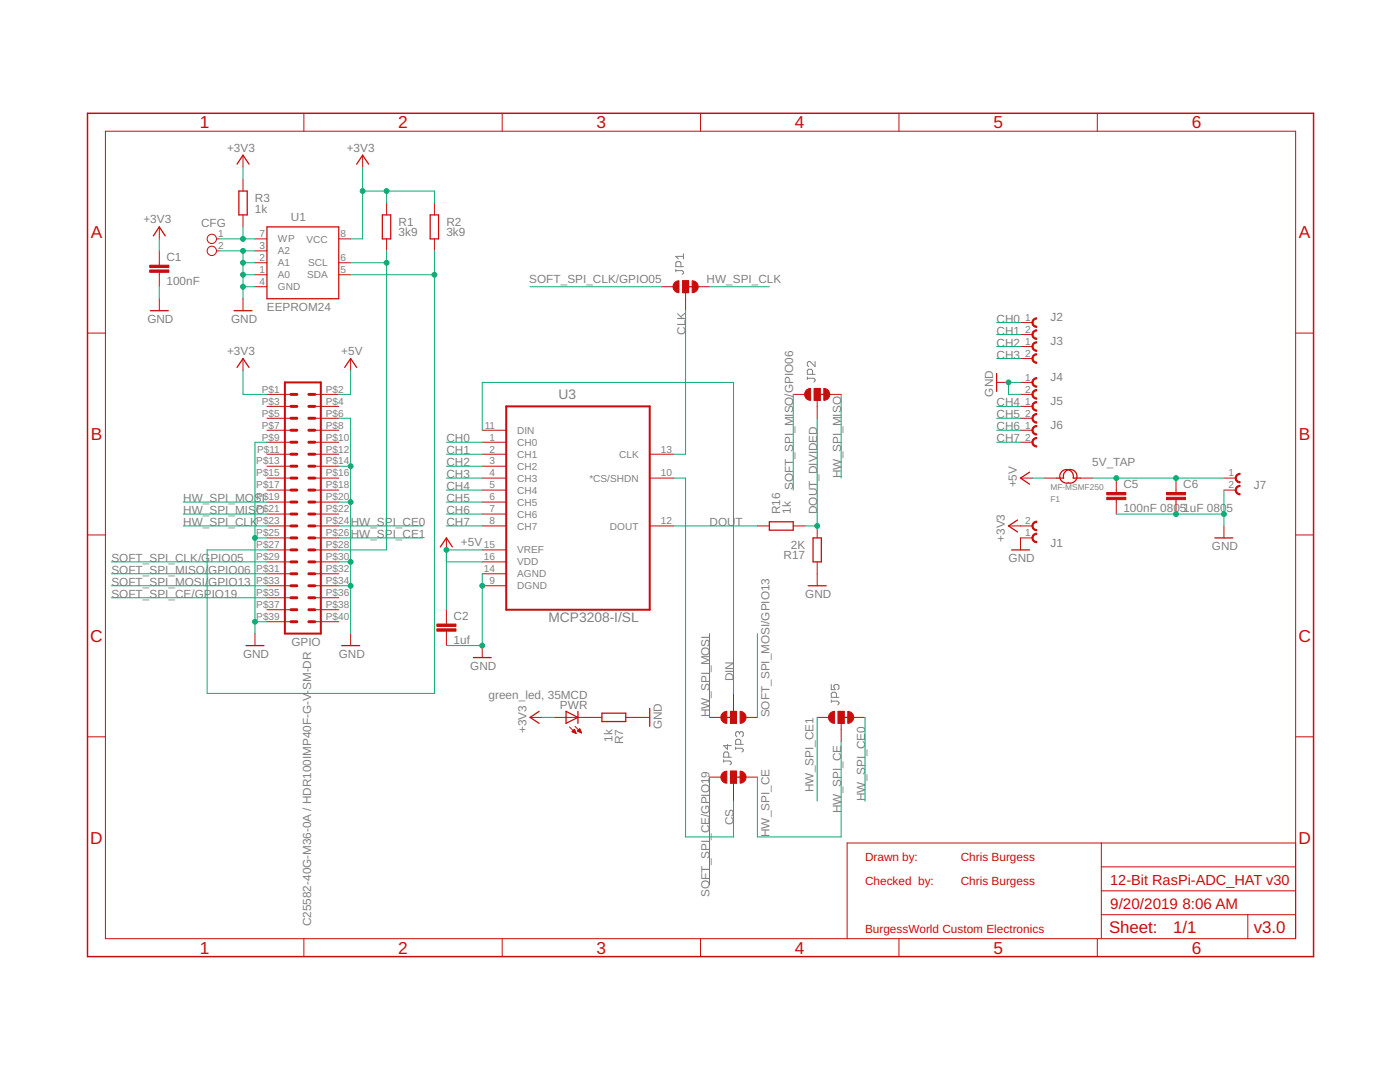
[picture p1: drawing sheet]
<svg xmlns="http://www.w3.org/2000/svg" width="279mm" height="216mm" viewBox="0 0 279 216" stroke-linecap="round" stroke-linejoin="round" font-family="sans-serif">
<g fill="none" stroke="#808080" stroke-width=".2">
<path d="M134.9 54h1.2l.3 .3v.2l-.3 .3M134.9 53.7v.6M135.9 53.2v-.7l-.3-.3h-.5l-.2 .3v.7h1.5M136.4 50.7v1M136.4 51.2h-1.5l.5 .5M161.1 75.5h1.3l.3 .2v.3l-.3 .2M161.1 75.2v.5M162.2 74.7v-.8l-.3-.2h-.5l-.3 .2v.8h1.6M162.7 72.1v1.1l-1.1-1.1h-.2l-.3 .3v.5l.3 .3M165.9 139.9h1.3l.2 .3v.2l-.2 .3M165.9 136.6v1h.8l-.3-.5v-.3l.3-.2h.5l.2 .2v.6l-.2 .2M165.9 139.7v.5"/>
<path d="M166.9 139.1v-.7l-.2-.3h-.5l-.3 .3v.7h1.5M144.4 151.8h1.3l.2 .3v.3l-.2 .2M144.4 151.6v.5M145.2 148.5v1l-.8-.7h1.5M145.4 151.1v-.8l-.2-.2h-.5l-.3 .2v.8h1.5M146.8 149.3h1.3l.2 .3v.2l-.2 .3M146.8 149.1v.5M147.6 146.2l.2-.2h.3l.2 .2v.5l-.2 .3M147.6 146.2l-.3-.2h-.2l-.3 .2v.5l.3 .3M147.6 146.2v.3M147.8 148.5v-.7l-.2-.3h-.5l-.3 .3v.7h1.5"/>
</g>
<g fill="none" stroke="#c90d0c" stroke-width=".2">
<path d="M21 26.2h237.6v161.1h-237.6zM48.5 31v2.3M48.5 35.7v2.4M60.6 22.6v3.6M72.4 31v2.3M100.2 22.6v3.6M139.8 22.6v3.6M179.4 22.6v3.6M219 22.6v3.6M31.8 45.3v2.4M31.8 50.1v2.8M31.8 54.4v2.8"/>
<path d="M31.8 59.6v2.4M43.2 47.7h.5M43.2 50.1h.5M48.5 42.9v2.4M48.5 59.6v2.4M50.9 47.7h2.4M50.9 57.2h2.4M50.9 52.4h2.4M50.9 54.8h2.4M50.9 50.1h2.4M67.6 47.7h2.4M67.6 52.4h2.4"/>
<path d="M67.6 54.8h2.4M77.2 40.5v2.4M77.2 47.7v2.4M86.7 40.5v2.4M86.7 47.7v2.4M132.1 57.2h2.4M136.2 56h1.2v2.4h-1.2zM136.8 58.4v3.6M139.2 57.2h2.4M17.5 66.5h3.5M48.5 71.5v2.4M53.3 78.7h4.8"/>
<path d="M62.8 78.7h4.8M70 71.5v2.4M158.3 78.7h2.4M162.5 77.5h1.2v2.4h-1.2zM163.1 79.9v3.6M165.5 78.7h2.4M198.9 76.3h2.4M203.7 64.4h2.4M203.7 66.8h2.4M203.7 69.2h2.4M203.7 71.5h2.4M203.7 76.3h2.4"/>
<path d="M203.7 78.7h2.4M258.6 66.5h3.5M53.3 95.4h4.8M53.3 81.1h4.8M53.3 83.5h4.8M53.3 85.9h4.8M53.3 88.2h4.8M53.3 97.8h4.8M53.3 90.6h4.8M53.3 93h4.8M62.8 95.4h4.8M62.8 81.1h4.8"/>
<path d="M62.8 83.5h4.8M62.8 85.9h4.8M62.8 88.2h4.8M62.8 97.8h4.8M62.8 90.6h4.8M62.8 93h4.8M96.2 95.4h4.8M96.2 85.9h4.8M96.2 88.2h4.8M96.2 97.8h4.8M96.2 90.6h4.8M96.2 93h4.8"/>
<path d="M129.7 95.4h4.8M129.7 90.6h4.8M203.7 95.4h2.4M203.7 81.1h2.4M203.7 83.5h2.4M203.7 85.9h2.4M203.7 88.2h2.4M208.4 95.4h2.4M215.6 95.4h2.4M222.8 95.4v2.9M222.8 99.7v2.9M234.7 95.4v2.9"/>
<path d="M234.7 99.7v2.9M244.3 95.4h2.3M244.3 97.8h2.3M17.5 106.7h3.5M53.3 104.9h4.8M53.3 107.3h4.8M53.3 100.2h4.8M53.3 102.6h4.8M53.3 109.7h4.8M53.3 112.1h4.8M53.3 114.5h4.8M53.3 116.9h4.8"/>
<path d="M53.3 119.3h4.8M62.8 104.9h4.8M62.8 107.3h4.8M62.8 100.2h4.8M62.8 102.6h4.8M62.8 109.7h4.8M62.8 112.1h4.8M62.8 114.5h4.8M62.8 116.9h4.8M62.8 119.3h4.8M89.1 107.3v2.4M96.2 104.9h4.8"/>
<path d="M96.2 100.2h4.8M96.2 102.6h4.8M96.2 109.7h4.8M96.2 112.1h4.8M96.2 114.5h4.8M96.2 116.9h4.8M129.7 104.9h4.8M151.2 104.9h2.3M158.3 104.9h2.4M163.1 104.9v2.4M163.1 112.1v4.8M201.3 104.9h4.8"/>
<path d="M206.1 107.3h-2.4v2.4M244.3 104.9v2.4M258.6 106.7h3.5M50.9 126.4v2.4M53.3 121.7h4.8M53.3 124.1h4.8M62.8 121.7h4.8M62.8 124.1h4.8M70 126.4v2.4M89.1 121.7v2.8M89.1 126v2.8M96.2 128.8v2.4"/>
<path d="M146.4 138.4v3.5M17.5 147h3.5M105.8 143.2h2.4M110.6 143.2h9.5M113.7 145.1l1.3 1.3M114.2 146l.4-.5 .4 .9zM114.2 146h.6M114.3 146.1h.6M114.3 145.8h.5M114.4 145.7h.3M114.5 145.6h.2M114.6 146.2h.3"/>
<path d="M114.7 144.9l1.4 1.3M114.8 146.3h.2M115.2 145.9l.5-.5 .4 .8zM115.3 145.8h.6M115.4 145.7h.4M115.4 146h.5M115.5 145.6h.3M115.6 145.5h.1M115.7 146.1h.3M115.9 146.2h.1M124.9 143.2h4.8M141.6 143.2h2.4"/>
<path d="M141.6 155.1h2.4M145.8 141.9h1.2v2.4h-1.2zM145.8 153.9h1.2v2.4h-1.2zM146.4 156.3v3.6M148.8 143.2h2.4M148.8 155.1h2.4M163.1 143.2h2.4M167.3 141.9h1.2v2.4h-1.2zM167.9 144.3v3.6M170.2 143.2h2.4M258.6 147h3.5M219.8 168.2v19.1"/>
<path d="M219.8 177.8h38.8M219.8 173h38.8M258.6 168.2h-89.5v19.1M60.6 187.3v3.6M100.2 187.3v3.6M139.8 187.3v3.6M179.4 187.3v3.6M219 187.3v3.6M219.8 182.5h38.8M249 182.5v4.8"/>
<circle cx="42.3" cy="50.1" r=".93"/>
<circle cx="42.3" cy="47.7" r=".93"/>
</g>
<path d="M17.5 22.6h244.6v168.3h-244.6z" fill="none" stroke="#c90d0c" stroke-width=".3"/>
<g fill="none" stroke="#c90d0c" stroke-width=".25">
<path d="M47.3 32.7l1.2-1.7 1.2 1.7M47.7 38.1h1.6v4.8h-1.6zM71.2 32.7l1.2-1.7 1.2 1.7M30.6 47.1l1.2-1.8 1.2 1.8M53.3 45.3h14.3v14.3h-14.3zM76.3 42.9h1.7v4.8h-1.7zM85.9 42.9h1.6v4.8h-1.6zM136.8 57.2h2.4M30 62h3.6M46.7 62h3.6M47.3 73.3l1.2-1.8 1.2 1.8M68.8 73.3l1.2-1.8 1.2 1.8"/>
<path d="M163.1 78.7h2.4M198.9 74.5v3.6M205.5 94.2l-1.8 1.2 1.8 1.2M210.8 95.4h1.5a1.36 1.36 0 0 1 1.2-1.7 1.36 1.36 0 0 1 1.4 1.5 1.36 1.36 0 0 1-1.7 1.2 1.36 1.36 0 0 1-1.7-1.3 1.36 1.36 0 0 1 1.5-1.4 1.36 1.36 0 0 1 1.2 1.7h1.4M87.9 109.1l1.2-1.8 1.2 1.8M153.5 104.1h4.8v1.7h-4.8zM161.3 116.9h3.6M162.3 107.3h1.6v4.8h-1.6zM201.9 109.7h3.6M203.1 103.8l-1.8 1.1 1.8 1.3M242.5 107.3h3.5M49.1 128.8h3.6"/>
<path d="M68.2 128.8h3.6M94.5 131.2h3.5M107.6 141.9l-1.8 1.3 1.8 1.1M113 141.9l2.3 1.3-2.3 1.1zM115.3 141.9v2.4M120.1 142.3h4.8v1.7h-4.8zM129.7 141.4v3.5M144 143.2h2.4M146.4 155.1h2.4M167.9 143.2h2.3"/>
</g>
<g fill="#c90d0c" stroke="#c90d0c" stroke-width=".2">
<path d="M29.9 53.9h3.8v.4h-3.8z"/>
<path d="M29.9 52.9h3.8v.5h-3.8z"/>
<path d="M87.2 125.5h3.8v.4h-3.8z"/>
<path d="M87.2 124.5h3.8v.5h-3.8z"/>
<path d="M220.9 99.2h3.8v.5h-3.8z"/>
<path d="M220.9 98.3h3.8v.4h-3.8z"/>
<path d="M232.8 99.2h3.8v.5h-3.8z"/>
<path d="M232.8 98.3h3.8v.4h-3.8z"/>
<path d="M136.2 56h1.2v2.4h-1.2z"/>
<path d="M162.5 77.5h1.2v2.4h-1.2z"/>
<path d="M145.8 142h1.2v2.3h-1.2z"/>
<path d="M145.8 153.9h1.2v2.4h-1.2z"/>
<path d="M167.3 142h1.2v2.3h-1.2z"/>
</g>
<g fill="#c90d0c" stroke="#c90d0c" stroke-width=".2">
<path d="M206.3 63.6l.5-.2h.1v.2a.72 .72 0 0 0-.7 .8 .72 .72 0 0 0 .7 .7v.2a.94 .94 0 0 1-.9-.6 .94 .94 0 0 1 .3-1.1z" fill-rule="evenodd"/>
<path d="M206.1 66.2l.7-.4h.1v.2a.72 .72 0 0 0-.7 .8 .72 .72 0 0 0 .7 .7v.2a.95 .95 0 0 1-.8-1.5z" fill-rule="evenodd"/>
<path d="M206.3 68.4l.6-.2v.2a.72 .72 0 0 0-.7 .8 .72 .72 0 0 0 .7 .7v.2a.96 .96 0 0 1-.9-.6 .96 .96 0 0 1 .3-1.1z" fill-rule="evenodd"/>
<path d="M206.3 70.8l.6-.2v.2a.71 .71 0 0 0-.7 .7 .71 .71 0 0 0 .7 .7v.3a.96 .96 0 0 1-.9-.6 .96 .96 0 0 1 .3-1.1z" fill-rule="evenodd"/>
<path d="M206.3 75.6l.5-.2h.1v.2a.72 .72 0 0 0-.7 .7 .72 .72 0 0 0 .7 .7v.3a.94 .94 0 0 1-.9-.6 .94 .94 0 0 1 .3-1.1z" fill-rule="evenodd"/>
<path d="M206.3 78l.6-.3v.3a.72 .72 0 0 0-.7 .7 .72 .72 0 0 0 .7 .7v.3a.95 .95 0 0 1-.9-.7 .95 .95 0 0 1 .3-1z" fill-rule="evenodd"/>
<path d="M206.3 80.3l.6-.2v.3a.72 .72 0 0 0-.7 .7 .72 .72 0 0 0 .7 .7v.2a.96 .96 0 0 1-.9-.6 .96 .96 0 0 1 .3-1.1z" fill-rule="evenodd"/>
<path d="M206.3 82.7l.6-.2v.3a.71 .71 0 0 0-.7 .7 .71 .71 0 0 0 .7 .7v.2a.96 .96 0 0 1-.9-.6 .96 .96 0 0 1 .3-1.1z" fill-rule="evenodd"/>
<path d="M206.3 85.1l.5-.2h.1v.2a.72 .72 0 0 0-.7 .8 .72 .72 0 0 0 .7 .7v.2a.94 .94 0 0 1-.9-.6 .94 .94 0 0 1 .3-1.1z" fill-rule="evenodd"/>
<path d="M206.1 87.7l.7-.4h.1v.2a.72 .72 0 0 0-.7 .7 .72 .72 0 0 0 .7 .8v.2a.95 .95 0 0 1-.8-1.5z" fill-rule="evenodd"/>
<path d="M246.8 94.7l.5-.3h.2v.3a.72 .72 0 0 0-.7 .7 .72 .72 0 0 0 .7 .7v.3a.94 .94 0 0 1-.9-.7 .94 .94 0 0 1 .2-1z" fill-rule="evenodd"/>
<path d="M246.7 97.3l.6-.5h.2v.3a.72 .72 0 0 0-.7 .7 .72 .72 0 0 0 .7 .7v.2a.95 .95 0 0 1-.8-1.4z" fill-rule="evenodd"/>
<path d="M206.1 106.8l.7-.4h.1v.2a.72 .72 0 0 0-.7 .7 .72 .72 0 0 0 .7 .8v.2a.95 .95 0 0 1-.8-1.5z" fill-rule="evenodd"/>
<path d="M206.3 104.2l.6-.2v.2a.71 .71 0 0 0-.7 .8 .71 .71 0 0 0 .7 .7v.2a.94 .94 0 0 1-.9-.6 .94 .94 0 0 1 .3-1.1z" fill-rule="evenodd"/>
<path d="M138.1 56a1.19 1.19 0 0 1 1.2 1.2 1.19 1.19 0 0 1-1.2 1.2z" fill-rule="evenodd"/>
<path d="M134.6 56.4l.5-.3 .4-.1v2.4a1.19 1.19 0 0 1-1.1-.7 1.19 1.19 0 0 1 .2-1.3z" fill-rule="evenodd"/>
<path d="M164.4 77.5a1.19 1.19 0 0 1 1.2 1.2 1.19 1.19 0 0 1-1.2 1.2z" fill-rule="evenodd"/>
<path d="M160.9 77.9l.5-.3 .4-.1v2.4a1.2 1.2 0 0 1-1.1-.7 1.2 1.2 0 0 1 .2-1.3z" fill-rule="evenodd"/>
<path d="M144.2 142.3l.9-.4v2.4a1.19 1.19 0 0 1-1.1-.7 1.19 1.19 0 0 1 .2-1.3z" fill-rule="evenodd"/>
<path d="M147.7 141.9a1.2 1.2 0 0 1 1.2 1.2 1.2 1.2 0 0 1-1.2 1.2z" fill-rule="evenodd"/>
<path d="M147.7 153.9a1.2 1.2 0 0 1 1.2 1.2 1.2 1.2 0 0 1-1.2 1.2z" fill-rule="evenodd"/>
<path d="M144.2 154.3l.4-.4h.5v2.4a1.19 1.19 0 0 1-1.1-.7 1.19 1.19 0 0 1 .2-1.3z" fill-rule="evenodd"/>
<path d="M169.2 141.9a1.2 1.2 0 0 1 1.2 1.2 1.2 1.2 0 0 1-1.2 1.2z" fill-rule="evenodd"/>
<path d="M165.7 142.3l.4-.3 .5-.1v2.4a1.19 1.19 0 0 1-1.1-.7 1.19 1.19 0 0 1 .2-1.3z" fill-rule="evenodd"/>
</g>
<path d="M56.9 76.3h7.1v50.1h-7.1zM101 81.1h28.7v40.6h-28.7z" fill="none" stroke="#c90d0c" stroke-width=".4"/>
<g fill="none" stroke="#c90d0c" stroke-width=".59">
<path d="M58.1 78.7h1.1M61.6 78.7h1.2M58.1 83.5h1.1M58.1 81.1h1.1M58.1 88.2h1.1M58.1 85.9h1.1M58.1 95.4h1.1M58.1 93h1.1M58.1 90.6h1.1M58.1 97.8h1.1M61.6 83.5h1.2M61.6 81.1h1.2"/>
<path d="M61.6 88.2h1.2M61.6 85.9h1.2M61.6 95.4h1.2M61.6 93h1.2M61.6 90.6h1.2M61.6 97.8h1.2M58.1 100.2h1.1M58.1 107.3h1.1M58.1 104.9h1.1M58.1 102.6h1.1M58.1 112.1h1.1M58.1 109.7h1.1"/>
<path d="M58.1 116.9h1.1M58.1 114.5h1.1M58.1 119.3h1.1M61.6 100.2h1.2M61.6 107.3h1.2M61.6 104.9h1.2M61.6 102.6h1.2M61.6 112.1h1.2M61.6 109.7h1.2M61.6 116.9h1.2M61.6 114.5h1.2M61.6 119.3h1.2"/>
<path d="M58.1 121.7h1.1M58.1 124.1h1.1M61.6 121.7h1.2M61.6 124.1h1.2"/>
</g>
<g fill="none" stroke="#0dab76" stroke-width=".2">
<path d="M48.5 33.3v2.4M72.4 33.3v14.4h-2.4M72.4 38.1h14.3v2.4M77.2 38.1v2.4M31.8 47.7v2.4M31.8 57.2v2.4M43.7 50.1h7.2M43.7 47.7h7.2M48.5 45.3v2.4M48.5 50.1v9.5M48.5 57.2h2.4M48.5 54.8h2.4"/>
<path d="M48.5 52.4h2.4M70 54.8h16.7M70 52.4h7.2M77.2 50.1v59.6h-9.6M86.7 50.1v88.3h-45.4v-28.7h12M105.8 57.2h26.3M141.6 57.2h11.9M48.5 73.9v4.8h4.8M70 73.9v4.8h-2.4M136.8 62v28.6h-2.3M158.3 78.7v19.1M167.9 78.7v16.7"/>
<path d="M198.9 64.4h4.8M198.9 66.8h4.8M198.9 69.2h4.8M198.9 71.5h4.8M203.7 76.3h-2.4v2.4h2.4M53.3 88.2h-2.4v38.2M67.6 83.5h2.4v42.9M67.6 93h2.4M89.1 88.2h7.1M89.1 93h7.1M89.1 95.4h7.1M89.1 90.6h7.1"/>
<path d="M89.1 97.8h7.1M96.2 85.9v-9.6h50.2v62.1M134.5 95.4h2.3v71.6h9.6v-7.1M163.1 83.5v21.4h-2.4M198.9 88.2h4.8M198.9 83.5h4.8M198.9 81.1h4.8M198.9 85.9h4.8M206.1 95.4h2.3M218 95.4h26.3M244.3 97.8v7.1M22.2 112.1h31.1"/>
<path d="M22.2 116.9h31.1M22.2 119.3h31.1M22.2 114.5h31.1M36.6 100.2h16.7M36.6 102.6h16.7M36.6 104.9h16.7M50.9 107.3h2.4M67.6 107.3h16.7M67.6 100.2h2.4M67.6 112.1h2.4M67.6 116.9h2.4M67.6 104.9h16.7"/>
<path d="M89.1 100.2h7.1M89.1 112.1h7.1M89.1 102.6h7.1M89.1 104.9h7.1M96.2 114.5v14.3h-7.1M96.2 109.7h-7.1v12M134.5 104.9h16.7M222.8 102.6h21.5M50.9 124.1h2.4M141.6 126.4v16.8M151.2 126.4v16.8M108.2 143.2h2.4"/>
<path d="M141.6 155.1v21.5M163.1 143.2v16.7M167.9 147.9v19.1h-16.7v-11.9M172.6 143.2v16.7"/>
</g>
<g fill="#0dab76" stroke="#0dab76" stroke-width=".2">
<circle cx="48.5" cy="57.2" r=".49"/>
<circle cx="48.5" cy="54.8" r=".49"/>
<circle cx="48.5" cy="52.4" r=".49"/>
<circle cx="48.5" cy="50.1" r=".49"/>
<circle cx="50.9" cy="107.3" r=".49"/>
<circle cx="50.9" cy="124.1" r=".49"/>
<circle cx="70" cy="93" r=".49"/>
<circle cx="70" cy="100.2" r=".49"/>
<circle cx="70" cy="112.1" r=".49"/>
<circle cx="70" cy="116.9" r=".49"/>
<circle cx="96.2" cy="116.9" r=".49"/>
<circle cx="96.2" cy="128.8" r=".49"/>
<circle cx="234.7" cy="102.6" r=".49"/>
<circle cx="244.3" cy="102.6" r=".49"/>
<circle cx="201.3" cy="76.3" r=".49"/>
<circle cx="72.4" cy="38.1" r=".49"/>
<circle cx="77.2" cy="38.1" r=".49"/>
<circle cx="77.2" cy="52.4" r=".49"/>
<circle cx="86.7" cy="54.8" r=".49"/>
<circle cx="48.5" cy="47.7" r=".49"/>
<circle cx="89.1" cy="109.7" r=".49"/>
<circle cx="163.1" cy="104.9" r=".49"/>
<circle cx="222.8" cy="95.4" r=".49"/>
<circle cx="234.7" cy="95.4" r=".49"/>
</g>
<g font-size="3.5" fill="#c90d0c">
<text x="39.9" y="25.6">1</text>
<text x="79.5" y="25.6">2</text>
<text x="119.1" y="25.6">3</text>
<text x="158.7" y="25.6">4</text>
<text x="198.2" y="25.6">5</text>
<text x="237.8" y="25.6">6</text>
<text x="18.1" y="47.6">A</text>
<text x="259.2" y="47.6">A</text>
<text x="18.1" y="87.8">B</text>
<text x="259.2" y="87.8">B</text>
<text x="18" y="128.1">C</text>
<text x="259.1" y="128.1">C</text>
<text x="18" y="168.4">D</text>
<text x="259.1" y="168.4">D</text>
<text x="39.9" y="190.3">1</text>
<text x="79.5" y="190.3">2</text>
<text x="119.1" y="190.3">3</text>
<text x="158.7" y="190.3">4</text>
<text x="198.2" y="190.3">5</text>
<text x="237.8" y="190.3">6</text>
</g>
<g font-size="3.4" fill="#c90d0c">
<text x="221.3" y="186.2">Sheet:</text>
<text x="234.1" y="186.1">1/1</text>
<text x="250.2" y="186.1">v3.0</text>
</g>
<g font-size="3" fill="#c90d0c">
<text x="221.6" y="181.3">9/20/2019</text>
<text x="236" y="181.3">8:06 AM</text>
</g>
<text font-size="2.9" fill="#c90d0c" x="221.6" y="176.6">12-Bit RasPi-ADC_HAT v30</text>
<g font-size="2.8" fill="#808080">
<text x="111.4" y="79.6">U3</text>
<text x="109.5" y="124.1">MCP3208-I/SL</text>
</g>
<g font-size="2.3" fill="#808080">
<text x="45.3" y="30.2">+3V3</text>
<text x="69.2" y="30.2">+3V3</text>
<text x="50.9" y="40.3">R3</text>
<text x="28.6" y="44.6">+3V3</text>
<text x="40.1" y="45.3">CFG</text>
<text x="50.9" y="42.4">1k</text>
<text x="58.1" y="44.1">U1</text>
<text x="79.5" y="47.2">3k9</text>
<text x="79.5" y="45.1">R1</text>
<text x="89.1" y="47.2">3k9</text>
<text x="89.1" y="45.1">R2</text>
<text x="33.2" y="52.1">C1</text>
<text x="33.2" y="56.9">100nF</text>
<text x="105.6" y="56.5">SOFT_SPI_CLK/GPIO05</text>
<text x="141" y="56.5">HW_SPI_CLK</text>
<text x="29.4" y="64.4">GND</text>
<text x="46.1" y="64.4">GND</text>
<text x="53.3" y="62">EEPROM24</text>
<text x="198.9" y="64.4">CH0</text>
<text x="209.6" y="64.2">J2</text>
<text x="45.3" y="70.8">+3V3</text>
<text x="68.1" y="70.8">+5V</text>
<text x="136.8" y="66.8" transform="rotate(-90 136.8 66.8)">CLK</text>
<text x="198.9" y="66.8">CH1</text>
<text x="198.9" y="69.1">CH2</text>
<text x="198.9" y="71.5">CH3</text>
<text x="209.6" y="68.9">J3</text>
<text x="209.6" y="76.1">J4</text>
<text x="158.3" y="78.5" transform="rotate(-90 158.3 78.5)">GPIO06</text>
<text x="198.2" y="79.1" transform="rotate(-90 198.2 79.1)">GND</text>
<text x="198.9" y="81.1">CH4</text>
<text x="198.9" y="83.5">CH5</text>
<text x="209.6" y="80.9">J5</text>
<text x="89.1" y="88.2">CH0</text>
<text x="198.9" y="85.9">CH6</text>
<text x="198.9" y="88.2">CH7</text>
<text x="209.6" y="85.6">J6</text>
<text x="89.1" y="90.6">CH1</text>
<text x="89.1" y="93">CH2</text>
<text x="89.1" y="95.4">CH3</text>
<text x="167.9" y="95.4" transform="rotate(-90 167.9 95.4)">HW_SPI_MISO</text>
<text x="218" y="93">5V_TAP</text>
<text x="36.6" y="100.2">HW_SPI_MOSI</text>
<text x="89.1" y="97.8">CH4</text>
<text x="89.1" y="100.2">CH5</text>
<text x="158.3" y="97.8" transform="rotate(-90 158.3 97.8)">SOFT_SPI_MISO/</text>
<text x="203" y="97.3" transform="rotate(-90 203 97.3)">+5V</text>
<text x="224.2" y="97.4">C5</text>
<text x="236.1" y="97.4">C6</text>
<text x="250.2" y="97.6">J7</text>
<text x="36.6" y="105">HW_SPI_CLK</text>
<text x="36.6" y="102.6">HW_SPI_MIS</text>
<text x="51.1" y="102.6">O</text>
<text x="70" y="105">HW_SPI_CE0</text>
<text x="70" y="107.3">HW_SPI_CE1</text>
<text x="89.1" y="102.6">CH6</text>
<text x="89.1" y="105">CH7</text>
<text x="141.6" y="105">DOU</text>
<text x="146.8" y="105">T</text>
<text x="155.7" y="102.6" transform="rotate(-90 155.7 102.6)">R16</text>
<text x="157.8" y="102.6" transform="rotate(-90 157.8 102.6)">1k</text>
<text x="163.1" y="102.6" transform="rotate(-90 163.1 102.6)">DOUT_DIVIDED</text>
<text x="224.2" y="102.2">100nF 08051uF 080</text>
<text x="244.8" y="102.2">5</text>
<text x="22.2" y="112.1">SOFT_SPI_CLK/G</text>
<text x="42" y="112.1">PIO05</text>
<text x="92" y="109">+5V</text>
<text x="156.4" y="111.6">R17</text>
<text x="157.8" y="109.5">2K</text>
<text x="200.6" y="108.1" transform="rotate(-90 200.6 108.1)">+3V3</text>
<text x="201.3" y="112.1">GND</text>
<text x="209.6" y="109.2">J1</text>
<text x="241.9" y="109.7">GND</text>
<text x="22.2" y="119.3">SOFT_SPI_CE/GPIO19</text>
<text x="22.2" y="116.9">SOFT_SPI_MOSI/</text>
<text x="22.2" y="114.5">SOFT_SPI_MISO/</text>
<text x="41.6" y="116.9">GPIO13</text>
<text x="41.6" y="114.5">GPIO06</text>
<text x="160.7" y="119.3">GND</text>
<text x="90.5" y="123.7">C2</text>
<text x="48.5" y="131.2">GND</text>
<text x="58.2" y="128.8">GPIO</text>
<text x="67.6" y="131.2">GND</text>
<text x="90.5" y="128.5">1uf</text>
<text x="62.1" y="137.7" transform="rotate(-90 62.1 137.7)">SM-DR</text>
<text x="93.9" y="133.6">GND</text>
<text x="146.4" y="136" transform="rotate(-90 146.4 136)">DIN</text>
<text x="97.5" y="139.4">green_led, 35MCD</text>
<text x="111.8" y="141.5">PWR</text>
<text x="141.6" y="143.1" transform="rotate(-90 141.6 143.1)">HW_SPI_MOSI</text>
<text x="153.5" y="143.1" transform="rotate(-90 153.5 143.1)">SOFT_SPI_MOSI/GPIO13</text>
<text x="105.1" y="146.3" transform="rotate(-90 105.1 146.3)">+3V3</text>
<text x="122.3" y="148" transform="rotate(-90 122.3 148)">1k</text>
<text x="124.4" y="148.5" transform="rotate(-90 124.4 148.5)">R7</text>
<text x="132.1" y="145.5" transform="rotate(-90 132.1 145.5)">GND</text>
<text x="162.4" y="158.1" transform="rotate(-90 162.4 158.1)">HW_SPI_CE1</text>
<text x="172.6" y="159.9" transform="rotate(-90 172.6 159.9)">HW_SPI_CE0</text>
<text x="146.4" y="164.6" transform="rotate(-90 146.4 164.6)">CS</text>
<text x="153.5" y="167" transform="rotate(-90 153.5 167)">HW_SPI_CE</text>
<text x="167.9" y="162.2" transform="rotate(-90 167.9 162.2)">HW_SPI_CE</text>
<text x="141.6" y="178.9" transform="rotate(-90 141.6 178.9)">SOFT_SPI_CE/GPIO19</text>
<text x="62.1" y="184.8" transform="rotate(-90 62.1 184.8)">C25582-40G-M36-0A / HDR100IMP40F-G-V-</text>
</g>
<g font-size="2.3" fill="#c90d0c">
<text x="172.6" y="171.8">Drawn by:</text>
<text x="191.7" y="171.8">Chris Burgess</text>
<text x="172.6" y="176.6">Checked by:</text>
<text x="191.7" y="176.6">Chris Burgess</text>
<text x="172.6" y="186.1">BurgessWorld Custom Electronics</text>
</g>
<g font-size="2" fill="#808080">
<text x="43.5" y="47.3">1</text>
<text x="51.8" y="47.3">7</text>
<text x="67.9" y="47.3">8</text>
<text x="43.5" y="49.7">2</text>
<text x="51.8" y="52.1">2</text>
<text x="51.8" y="49.7">3</text>
<text x="55.5" y="53.2">A1</text>
<text x="55.5" y="50.8">A2</text>
<text x="55.5" y="48.4">WP</text>
<text x="61.1" y="48.4">VCC</text>
<text x="61.5" y="53.2">SCL</text>
<text x="67.9" y="52.1">6</text>
<text x="51.8" y="56.9">4</text>
<text x="51.8" y="54.5">1</text>
<text x="55.5" y="57.9">GND</text>
<text x="55.5" y="55.5">A0</text>
<text x="61.3" y="55.5">SDA</text>
<text x="67.9" y="54.5">5</text>
<text x="204.6" y="64">1</text>
<text x="204.6" y="66.4">2</text>
<text x="204.6" y="68.8">1</text>
<text x="204.6" y="71.2">2</text>
<text x="204.6" y="76">1</text>
<text x="52.3" y="78.4">P$1</text>
<text x="52.3" y="80.7">P$3</text>
<text x="52.3" y="83.1">P$5</text>
<text x="65" y="78.4">P$2</text>
<text x="65" y="80.7">P$4</text>
<text x="65" y="83.1">P$6</text>
<text x="204.6" y="78.4">2</text>
<text x="204.6" y="80.7">1</text>
<text x="204.6" y="83.1">2</text>
<text x="52.3" y="85.5">P$7</text>
<text x="52.3" y="87.9">P$9</text>
<text x="65" y="85.5">P$8</text>
<text x="65" y="87.9">P$10</text>
<text x="96.7" y="85.5">11</text>
<text x="97.7" y="87.9">1</text>
<text x="103.2" y="86.6">DIN</text>
<text x="103.2" y="89">CH0</text>
<text x="204.6" y="85.5">1</text>
<text x="204.6" y="87.9">2</text>
<text x="51.2" y="92.7">P$13</text>
<text x="51.2" y="95.1">P$15</text>
<text x="51.3" y="90.3">P$11</text>
<text x="65" y="90.3">P$12</text>
<text x="65" y="92.7">P$14</text>
<text x="65" y="95.1">P$16</text>
<text x="97.7" y="90.3">2</text>
<text x="97.7" y="92.7">3</text>
<text x="97.7" y="95.1">4</text>
<text x="103.2" y="91.3">CH1</text>
<text x="103.2" y="93.7">CH2</text>
<text x="123.6" y="91.4">CLK</text>
<text x="131.9" y="95.1">10</text>
<text x="131.9" y="90.3">13</text>
<text x="245.2" y="95.1">1</text>
<text x="51.2" y="97.5">P$17</text>
<text x="51.2" y="99.8">P$19</text>
<text x="65" y="97.5">P$18</text>
<text x="65" y="99.8">P$20</text>
<text x="97.7" y="97.5">5</text>
<text x="97.7" y="99.8">6</text>
<text x="103.2" y="96.1">CH3</text>
<text x="103.2" y="98.5">CH4</text>
<text x="103.2" y="100.9">CH5</text>
<text x="117.6" y="96.1">*CS/SHDN</text>
<text x="245.2" y="97.5">2</text>
<text x="51.2" y="102.2">P$21</text>
<text x="51.2" y="104.6">P$23</text>
<text x="51.2" y="107">P$25</text>
<text x="65" y="102.2">P$22</text>
<text x="65" y="104.6">P$24</text>
<text x="65" y="107">P$26</text>
<text x="97.7" y="102.2">7</text>
<text x="97.7" y="104.6">8</text>
<text x="103.2" y="103.3">CH6</text>
<text x="103.2" y="105.7">CH7</text>
<text x="121.7" y="105.7">DOUT</text>
<text x="131.9" y="104.6">12</text>
<text x="204.6" y="107">1</text>
<text x="204.6" y="104.6">2</text>
<text x="51.2" y="109.4">P$27</text>
<text x="51.2" y="111.8">P$29</text>
<text x="65" y="109.4">P$28</text>
<text x="65" y="111.8">P$30</text>
<text x="96.6" y="109.4">15</text>
<text x="96.6" y="111.8">16</text>
<text x="103.2" y="110.4">VREF</text>
<text x="103.2" y="112.8">VDD</text>
<text x="51.2" y="114.2">P$31</text>
<text x="51.2" y="116.6">P$33</text>
<text x="51.2" y="118.9">P$35</text>
<text x="65" y="114.2">P$32</text>
<text x="65" y="116.6">P$34</text>
<text x="65" y="118.9">P$36</text>
<text x="96.6" y="114.2">14</text>
<text x="97.7" y="116.6">9</text>
<text x="103.2" y="115.2">AGND</text>
<text x="103.2" y="117.6">DGND</text>
<text x="51.2" y="121.3">P$37</text>
<text x="51.2" y="123.7">P$39</text>
<text x="65" y="121.3">P$38</text>
<text x="65" y="123.7">P$40</text>
</g>
<g font-size="1.7" fill="#808080">
<text x="209.6" y="97.8">MF-MSMF250</text>
<text x="209.6" y="100.2">F1</text>
</g>
</svg>
